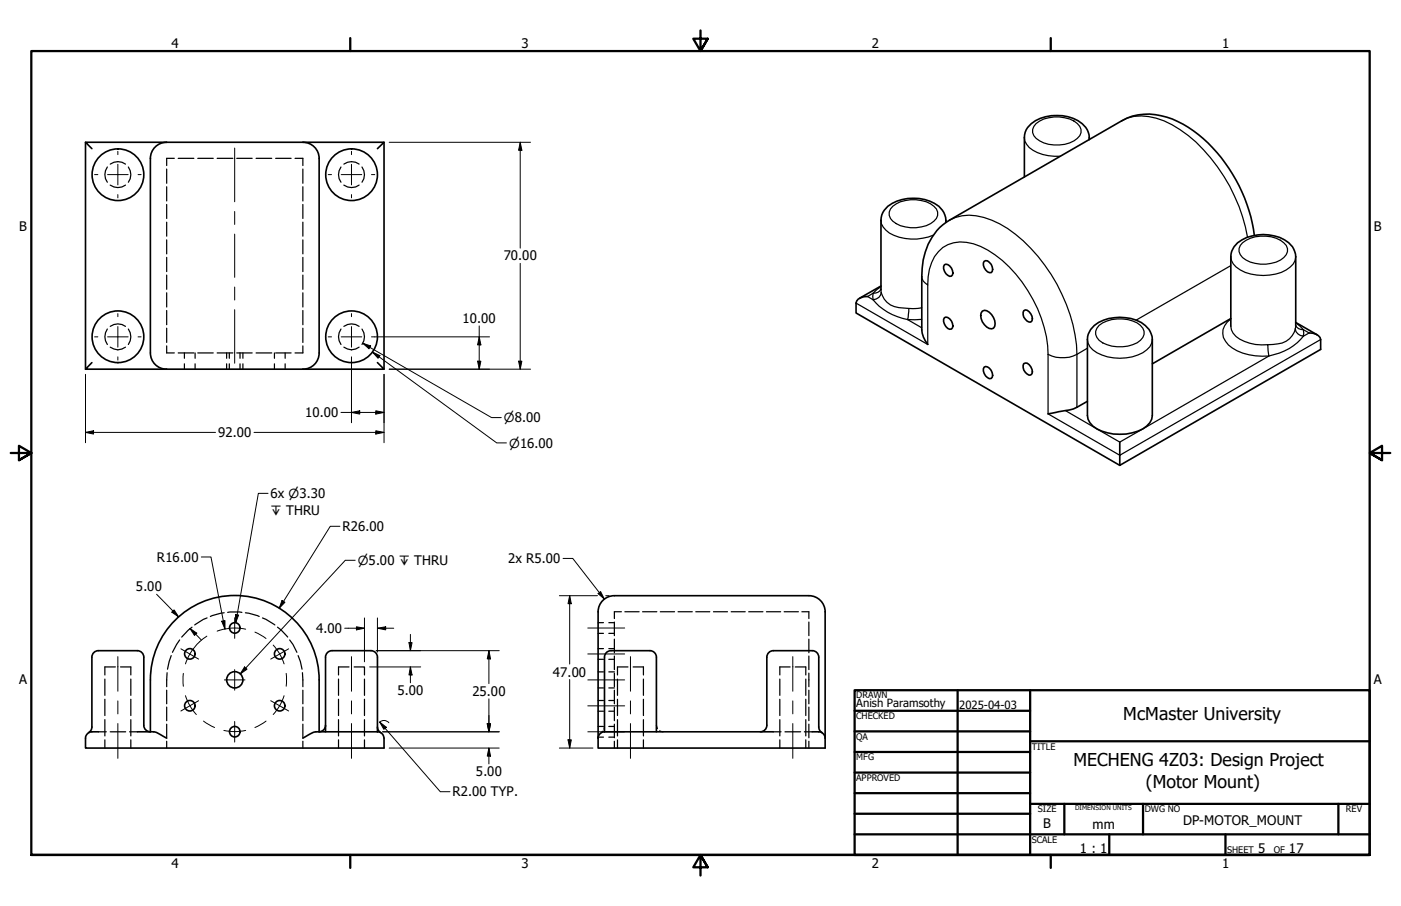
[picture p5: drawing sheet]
<svg xmlns="http://www.w3.org/2000/svg" width="432mm" height="279mm" viewBox="0 0 432 279" stroke-linecap="round" stroke-linejoin="round" font-family="sans-serif">
<!-- layer: Hidden (ANSI) -->
<g fill="none" stroke="#000" stroke-width=".38">
<path d="M33.1 51.5a4 4 0 0 0 0 4.7M34 50.6a4 4 0 0 1 4.7 0M34 57.1a4 4 0 0 0 4.7 0M39.6 51.5a4 4 0 0 1 0 4.7M51.4 52.1v4.4M51.4 57.6v4.4M53.7 48.8h-2.3v2.3M54.9 48.8h4.9M61 48.8h4.7M66.9 48.8h4.9M73 48.8h4.7M78.9 48.8h4.9"/>
<path d="M85 48.8h4.7M90.9 48.8h2.4v2.3M93.3 52.1v4.4M93.3 57.6v4.4M105.1 51.5a4 4 0 0 0 0 4.7M106 50.6a4 4 0 0 1 4.7 0M106 57.1a4 4 0 0 0 4.7 0M111.6 51.5a4 4 0 0 1 0 4.7M51.4 63.1v4.3M51.4 68.5v4.3M51.4 74v4.3M51.4 79.4v4.4"/>
<path d="M93.3 63.1v4.3M93.3 68.5v4.3M93.3 74v4.3M93.3 79.4v4.4M51.4 84.8v4.4M51.4 90.3v4.4M51.4 95.8v4.3M93.3 84.8v4.4M93.3 90.3v4.4M93.3 95.8v4.3M33.1 101.5a4.1 4.1 0 0 0 0 4.7M34 107.1a3.8 3.8 0 0 0 4.7 0"/>
<path d="M34 100.6a4 4 0 0 1 4.7 0M39.6 101.5a4.1 4.1 0 0 1 0 4.7M51.4 101.2v4.4M51.4 106.7v2.1h2.3M54.9 108.8h4.9M56.8 108.8v1.7M56.8 112.2v1.7M60.1 108.8v1.7M60.1 112.2v1.7M61 108.8h4.7M66.9 108.8h4.9M69.8 108.8v1.7"/>
<path d="M69.8 112.2v1.7M70.7 108.8v1.7M70.7 112.2v1.7M73 108.8h4.7M74 108.8v1.7M74 112.2v1.7M74.9 108.8v1.7M74.9 112.2v1.7M78.9 108.8h4.9M84.6 108.8v1.7M84.6 112.2v1.7M85 108.8h4.7"/>
<path d="M87.9 108.8v1.7M87.9 112.2v1.7M93.3 101.2v4.4M93.3 106.7v2.1h-2.4M105.1 101.5a4.1 4.1 0 0 0 0 4.7M106 107.1a3.8 3.8 0 0 0 4.7 0M106 100.6a4 4 0 0 1 4.7 0M111.6 101.5a4.1 4.1 0 0 1 0 4.7M55.4 197.4l-2.3 3.8M59.2 193.4l-3.2 3.1M63.8 190.6l-1.1 .4-2.7 1.7M69.1 189l-4.3 1.1"/>
<path d="M70.2 188.8h4.3M75.6 189l4.3 1.1M80.9 190.6l3.8 2.1M85.5 193.4l1.2 .9 1.9 2.2M89.3 197.4l1 1.4 1.2 2.4M184.3 195.3h1.7M184.3 192h1.7M187.6 195.3h1.8M187.6 192h1.8M189.4 191.8v4.2M189.4 197.1v4.2M191.5 188.7h-2.1v2.1"/>
<path d="M192.6 188.7h4.4M198.1 188.7h4.3M203.5 188.7h4.4M209 188.7h4.4M214.4 188.7h4.4M219.9 188.7h4.3M225.4 188.7h4.3M230.8 188.7h4.3M236.2 188.7h4.4M241.7 188.7h4.4M247.1 188.7h2.2v2.1M249.3 191.8v4.2"/>
<path d="M249.3 197.1v4.2M32.3 209.4v5M32.3 215.6v5.1M35.6 205.7h-3.3v2.5M37.1 205.7h3.2v2.5M40.3 209.4v5M40.3 215.6v5.1M51.4 212.9v4.1M51.4 218.1v4.1M51.5 207.5l-.1 4.3M52.8 202.2l-1.2 4.2M91.9 202.2l.7 1.8 .5 2.4"/>
<path d="M93.2 207.5l.1 4.3M93.3 212.9v4.1M93.3 218.1v4.1M104.3 209.4v5M104.3 215.6v5.1M107.6 205.7h-3.3v2.5M109.2 205.7h3.1v2.5M112.3 209.4v5M112.3 215.6v5.1M184.3 219.3h1.7M184.3 216h1.7M184.3 203.3h1.7"/>
<path d="M184.3 200h1.7M184.3 207.2h1.7M184.3 212.2h1.7M187.6 219.3h1.8M187.6 216h1.8M187.6 203.3h1.8M187.6 200h1.8M187.6 207.2h1.8M187.6 212.2h1.8M189.4 202.3v4.2M189.4 207.6v4.2M189.4 212.9v4.1"/>
<path d="M189.4 218.1v4.1M190.3 209.4v5M190.3 215.6v5.1M193.5 205.7h-3.2v2.5M195.1 205.7h3.2v2.5M198.3 209.4v5M198.3 215.6v5.1M240.3 209.4v5M240.3 215.6v5.1M243.5 205.7h-3.2v2.5M245.1 205.7h3.2v2.5M248.3 209.4v5"/>
<path d="M248.3 215.6v5.1M249.3 202.3v4.2M249.3 207.6v4.2M249.3 212.9v4.1M249.3 218.1v4.1M30.4 225.7h2.4M32.3 221.9v5M32.3 228.2v2.5M34 225.7h4.7M39.9 225.7h2.5M40.3 221.9v5M40.3 228.2v2.5"/>
<path d="M51.4 223.3v4.2M51.4 228.6v2.1M93.3 223.3v4.2M93.3 228.6v2.1M104.3 221.9v5M104.3 228.2v2.5M112.3 221.9v5M112.3 228.2v2.5M184.3 227.3h1.7M184.3 224h1.7M185.9 225.5l-.5 .4M186.3 224.2l-.1 .7"/>
<path d="M187.6 227.3h1.8M187.6 224h1.8M189.4 223.3v4.2M189.4 228.6v2.1M190.3 221.9v5M190.3 228.2v2.5M198.3 221.9v5M198.3 228.2v2.5M202.3 223.6l.3 1.1M203.3 225.4l1 .3M238.3 225.7h2.4M240.3 221.9v5"/>
<path d="M240.3 228.2v2.5M241.9 225.7h4.9M247.9 225.7h2.4M248.3 221.9v5M248.3 228.2v2.5M249.3 223.3v4.2M249.3 228.6v2.1"/>
</g>
<!-- layer: Visible (ANSI) -->
<g fill="none" stroke="#000" stroke-width=".51">
<path d="M26.4 43.9v70M28.3 45.8l-1.9-1.9h92l-2.1 1.9M51.3 43.9a5 5 0 0 0-4.9 5v59.9a5 5 0 0 0 4.9 5.1M93.4 43.9a5 5 0 0 1 5 5v59.9a5 5 0 0 1-5 5.1M118.4 43.9v70M335.7 43.1a6.5 6.5 0 0 0-4.9-6.6 13.5 13.5 0 0 0-13 1.7 5.4 5.4 0 0 0-2.1 4.2v12.1M291.5 68.6a6.5 6.5 0 0 0-4.9-6.6 13.8 13.8 0 0 0-13 1.6 5.6 5.6 0 0 0-2.1 4.3v21.5M386.6 72.6a48.3 48.3 0 0 0-20.4-33.4 21.7 21.7 0 0 0-17.2-3.4l-3.3 1.5-53 30.6a17 17 0 0 0-8.2 12.2l-.4 5.2v16.4a8.2 8.2 0 0 0 1.8 4.5M267.4 91.4a3.3 3.3 0 0 0-3.6 2.1v3l81.3 47M271.5 88.2l-6.6 3.8M291.1 81.7a1.86 1.86 0 0 1 2.5 1.7l.1 .8-.5 1a2.45 2.45 0 0 1-2.1-3.5zM291.1 98a1.86 1.86 0 0 1 2.5 1.8l.1 .7-.5 1a2.45 2.45 0 0 1-2.1-3.5z"/>
<path d="M302.8 95.9a2.21 2.21 0 0 1 2.8 1.1 3.6 3.6 0 0 1 .6 4.2 2.29 2.29 0 0 1-2.8-1.1 3.5 3.5 0 0 1-.6-4.2zM303.3 80.6a1.53 1.53 0 0 1 2.2 .9 1.98 1.98 0 0 1 0 2.6 2.51 2.51 0 0 1-2.2-3.5zM315.5 95.8a1.5 1.5 0 0 1 2.2 1 1.8 1.8 0 0 1 0 2.5 2.58 2.58 0 0 1-2.2-3.5zM379.3 98.2l-24.1 14M399.4 99.4l6.6 3.9M28.3 111.8l-1.9 2.1h92l-2.1-2.1M303.3 113.2a1.86 1.86 0 0 1 2.5 1.8l.1 .8-.4 .9a2.45 2.45 0 0 1-2.2-3.5zM315.5 112.1a1.5 1.5 0 0 1 2.2 1 1.77 1.77 0 0 1 0 2.5 2.52 2.52 0 0 1-2.2-3.5zM337.2 100.4a13.5 13.5 0 0 1 15.8 0 6 6 0 0 1 2.2 4.3v23.4a6.8 6.8 0 0 1-6.2 5.4 14.7 14.7 0 0 1-12.2-2.1l-1.5-2.1-.1-1.2v-23.4a5.5 5.5 0 0 1 2-4.3zM379.3 100.6v-21.4a6.6 6.6 0 0 1 5-6 13.8 13.8 0 0 1 12.9 1.7 6 6 0 0 1 2.2 4.3v21.4M403.5 102.7a3.3 3.3 0 0 1 3.5 2v3.1l-61.9 35.7v-7.2M335.2 123.8a15.4 15.4 0 0 1-8.4 3.1l-3.8 .7"/>
<path d="M184.3 188.7v38.9M189.3 183.7a5 5 0 0 0-5 5M189.4 183.7h59.9M249.3 183.7a5 5 0 0 1 5 5M254.3 188.7v38.9M28.3 202.7v21.5l-.2 .8-.8 .9M42.3 200.7a2 2 0 0 1 2 2M42.4 200.7h-12.1a2 2 0 0 0-2 2M44.3 202.7v21a2 2 0 0 0 2 2M100.3 202.7v23M100.3 202.7a2 2 0 0 1 2-2h12.1a2 2 0 0 1 1.9 2M116.3 202.7v23"/>
<path d="M186.3 202.7v23M186.3 202.7a2 2 0 0 1 2-2h12a2 2 0 0 1 2 2M202.3 202.7v23M236.3 202.7a2 2 0 0 1 2-2h12a2 2 0 0 1 2 2M236.3 202.7v21a2 2 0 0 1-2 2M252.3 202.7v21.5l.4 1.2 .6 .5M30.4 225.7h-2.1a2 2 0 0 0-1.9 1.9v3.1h92v-3.1a2 2 0 0 0-2.1-1.9M42.4 225.7h5.4l3.6 1.9M46.4 225.7v-16.1a26 26 0 0 1 26-26 26 26 0 0 1 26 26v16.1M100.3 223.7a2 2 0 0 1-2 2M116.3 224.2l.4 1.2 .6 .5M116.3 225.7h-19l-.8 .2-3.2 1.7"/>
<path d="M184.3 227.6v3.1h70v-3.1M186.3 225.7a2 2 0 0 0-2 1.9M186.3 225.7h52M250.3 225.7h2a2 2 0 0 1 2 1.9"/>
<circle cx="36.4" cy="53.9" r="8"/>
<circle cx="108.4" cy="53.9" r="8"/>
<circle cx="36.4" cy="103.9" r="8"/>
<circle cx="108.4" cy="103.9" r="8"/>
<circle cx="72.4" cy="193.6" r="1.62"/>
<circle cx="58.5" cy="217.6" r="1.62"/>
<circle cx="58.5" cy="201.6" r="1.62"/>
<circle cx="72.4" cy="209.6" r="2.51"/>
<circle cx="86.2" cy="217.6" r="1.62"/>
<circle cx="86.2" cy="201.6" r="1.62"/>
<circle cx="72.4" cy="225.6" r="1.62"/>
</g>
<!-- layer: Visible Narrow (ANSI) -->
<g fill="none" stroke="#000" stroke-width=".38">
<path d="M319.3 38.1a10.8 10.8 0 0 1 12.7 0 2.81 2.81 0 0 1 0 4.6 10.8 10.8 0 0 1-12.7 0 2.89 2.89 0 0 1 0-4.6zM345.7 37.3a14.7 14.7 0 0 1 13.1 0 42.3 42.3 0 0 1 18.4 17.1 51.3 51.3 0 0 1 7.3 18.8M315.7 42.4a5.5 5.5 0 0 0 4 4.7 16.1 16.1 0 0 0 7.1 1.1M335.7 42.4v.7M271.5 67.9a5.5 5.5 0 0 0 4 4.7 16 16 0 0 0 12.2-.1M275.1 63.6a10.8 10.8 0 0 1 12.7 0 2.79 2.79 0 0 1 0 4.6 10.8 10.8 0 0 1-12.7 0 2.89 2.89 0 0 1 0-4.6zM291.5 67.9v.7M292.7 67.9a14.4 14.4 0 0 1 12.9 0 42.2 42.2 0 0 1 18.4 16.7 48.8 48.8 0 0 1 7.9 24.7M379.3 79.2a4.9 4.9 0 0 0 3 4 15.5 15.5 0 0 0 14.1 0 4.9 4.9 0 0 0 3-4M383 74.9a10.8 10.8 0 0 1 12.7 0 2.79 2.79 0 0 1 0 4.5 10.8 10.8 0 0 1-12.7 0 2.9 2.9 0 0 1 0-4.5zM271.5 88.4l-2.4 2-1.7 1 1.7 1.1a2.52 2.52 0 0 0 2.5-2.3M271.5 89.2a2.36 2.36 0 0 1-2.4 1.2v2.1a17.7 17.7 0 0 0 10.6 6.1l4.4 2.5"/>
<path d="M271.5 89.4l.1 .8M271.6 90.2a6.5 6.5 0 0 0 6.9 4.8l2.9 .2 2.7-.3M280.1 95.1l-.4 3.5 4.4-.1M284.1 85.3a3 3 0 0 0 1.8 2.6 13.9 13.9 0 0 1 4.7-11.6 11.6 11.6 0 0 1 11.7-.3 39.4 39.4 0 0 1 19.5 25l.7 2.8 .5 5.5M285.9 87.9v18.3l-22.1-12.7M379.3 98.3a5.1 5.1 0 0 0 .5 9 18.1 18.1 0 0 0 11.3 2.5l-.3-3.5a13.8 13.8 0 0 1-9.9-2.5l-.9-1.1-.5-1-.2-1.1M379.3 81.9l-29.2 16.8M399.4 99.6l2.3 2.1v2a2.65 2.65 0 0 1-2.5-2.3M323 109.3a10 10 0 0 0 8.9 0M331.9 109.3v16.3M335.2 104.7a4.9 4.9 0 0 0 2.9 4.1 14.9 14.9 0 0 0 15.3-.9l1-1 .6-1.1 .2-1.1M335.2 107.4l-3.3 1.9"/>
<path d="M338.8 100.3a11.1 11.1 0 0 1 12.7 0 2.86 2.86 0 0 1 0 4.7 11.1 11.1 0 0 1-12.7 0 2.96 2.96 0 0 1 0-4.7zM399.2 101.4a6 6 0 0 1-5.4 4.6l-3 .3M399.4 100.4a2.35 2.35 0 0 0 2.3 1.3l1.8 1-1.8 1a17.2 17.2 0 0 1-10.6 6.1l-46 26.5-16.7-9.7M399.4 100.6l-.2 .8M407 104.7l-61.9 35.7-22.1-12.8v-18.3"/>
</g>
<!-- layer: Border (ANSI) -->
<g fill="none" stroke="#000" stroke-width=".7">
<path d="M107.9 11.7v4M215.9 9.4v6.3l-2.2-3.8h4.4l-2.2 3.8 2.2-3.8M323.8 11.7v4M3.3 139.7h6.4l-3.9-2.2v4.4l3.9-2.2-3.9 2.2M428.5 139.7h-6.4l3.9-2.2v4.4l-3.9-2.2 3.9 2.2M263.4 212.9h158.7v50.8h-158.7zM263.4 219.2h54.1M295.1 212.9v50.8M317.5 212.9v50.8M263.4 225.6h54.1M263.4 231.9h54.1M263.4 238.3h54.1"/>
<path d="M317.5 228.6h104.6M263.4 244.6h54.1M263.4 251h54.1M263.4 257.3h158.7M317.5 247.9h104.6M328 247.9v9.4M341.9 257.3v6.4M352.3 247.9v9.4M377.7 257.3v6.4M412.5 247.9v9.4M9.7 263.7v-248h412.4v248h-412.4h412.4M107.9 263.7v4"/>
<path d="M218.1 267.5l-2.2-3.8 2.2 3.8h-4.4l2.2-3.8v6.3M323.8 263.7v4"/>
</g>
<!-- layer: Dimension (ANSI) -->
<g fill="none" stroke="#000" stroke-width=".31">
<path d="M120 43.9h43.5M160.3 43.9l.5 2.5h-1zM160.3 43.9v32.6M160.3 81.2v32.7M26.4 115.4v21.1M108.3 111.1v19.3M111.8 105.9l2.4 .8-.5 .9zM111.8 105.9l39.7 22.9h3M114.8 108.6l2.3 1.1-.6 .8zM114.8 108.6l38.3 28h3M115.5 103.9h35.4M118.4 115.4v21.1"/>
<path d="M120 113.9h43.5M147.2 111.4h1l-.5 2.5zM147.7 103.9l.5 2.5h-1zM147.7 100.5v13.4M159.8 111.4h1l-.5 2.5zM26.4 133.3l2.4-.5v1.1zM26.4 133.3h40M78.3 133.3h40.1M105.1 127.2h13.3M108.3 127.2l2.6-.5v1zM115.8 132.8l2.6 .5-2.6 .6zM115.8 126.7l2.6 .5-2.6 .5z"/>
<path d="M82.6 152.1h-3l-7 39.9M62 171.8h3l4.3 22.2M104.8 162.3h-3l-15.8 25.3M109.5 172.8h-3.1l-32.4 35M173.5 172.2h3l9.7 12.5M48.3 183.3l6.8 6.9M53.7 188.1l1.4 2.1-2.1-1.4zM58.5 193.8l2.1 1.5-.7 .7zM58.5 193.8l3.5 3.6M68.3 191.6l1-.2v2.6zM72.6 189.5l.9 .2-.9 2.3zM86.9 185.2l.9 .5-1.8 1.9z"/>
<path d="M106.2 193.7h6.1M109.9 193.3l2.4 .4-2.4 .5zM112.3 190.6v13.5M116.3 193.7l2.6-.4v.9zM116.3 193.7h5M116.3 190.6v10.5M126 198.2h1l-.5 2.5zM126.5 195.6v5.1M172.4 183.7h11.7M175.6 183.7l.5 2.5h-1zM175.6 183.7v21.1M184.3 183.1l.8-.7 1.1 2.3z"/>
<path d="M186.7 183.7h1M75.4 205.7l.7 .7-2.1 1.4zM113.9 205.7h15.8M116 200.7h37.9M126.5 205.7l.5 2.5h-1zM126.5 205.7v4.9M150.7 200.7l.5 2.5h-1zM150.7 200.7v10.1M150.7 215.5v10.2M175.6 209.5v21.2M116.9 222.8a2 2 0 0 1 3 .1M117 222.7l2.1 1.6-.8 .6z"/>
<path d="M117 222.7l18.7 21.5h3M117.9 225.7h36M120 230.7h33.9M150.2 223.2h1l-.5 2.5zM150.7 230.7l.5 2.5h-1zM150.7 230.7v4.9M172.4 230.7h10.4M175.1 228.2h1l-.5 2.5z"/>
</g>
<g fill="#000">
<path d="M160.3 43.9l.5 2.5h-1zM111.8 105.9l2.4 .8-.5 .9zM114.8 108.6l2.3 1.1-.6 .8zM147.2 111.4h1l-.5 2.5zM147.7 103.9l.5 2.5h-1zM159.8 111.4h1l-.5 2.5zM26.4 133.3l2.4-.5v1.1zM108.3 127.2l2.6-.5v1zM115.8 132.8l2.6 .5-2.6 .6zM115.8 126.7l2.6 .5-2.6 .5zM53.7 188.1l1.4 2.1-2.1-1.4zM58.5 193.8l2.1 1.5-.7 .7z"/>
<path d="M68.3 191.6l1-.2v2.6zM72.6 189.5l.9 .2-.9 2.3zM86.9 185.2l.9 .5-1.8 1.9zM109.9 193.3l2.4 .4-2.4 .5zM116.3 193.7l2.6-.4v.9zM126 198.2h1l-.5 2.5zM175.6 183.7l.5 2.5h-1zM184.3 183.1l.8-.7 1.1 2.3zM75.4 205.7l.7 .7-2.1 1.4zM126.5 205.7l.5 2.5h-1zM150.7 200.7l.5 2.5h-1zM117 222.7l2.1 1.6-.8 .6z"/>
<path d="M150.2 223.2h1l-.5 2.5zM150.7 230.7l.5 2.5h-1zM175.1 228.2h1l-.5 2.5z"/>
</g>
<!-- layer: Center Mark (ANSI) -->
<g fill="none" stroke="#000" stroke-width=".31">
<path d="M29.1 53.8h1.1M33.1 53.8h6.4M36.3 46.7v1M36.3 50.7v6.3M42.5 53.8h1M101.2 53.8h1M105.2 53.8h6.3M108.3 46.7v1M108.3 50.7v6.3M114.5 53.8h1M36.3 60v1M108.3 60v1"/>
<path d="M36.3 96.7v1M108.3 96.7v1M29.1 103.9h1.1M33.1 103.9h6.4M36.3 100.7v6.4M36.3 110v1.1M42.5 103.9h1M101.2 103.9h1M105.2 103.9h6.3M108.3 100.7v6.4M108.3 110v1.1M114.5 103.9h1"/>
<path d="M72.3 190.5v6.3M55.8 200.1l5.4 3.2M61.2 216.1l-5.4 3.2M69.2 209.7h6.3M72.3 206.5v6.4M83.4 216.1l5.6 3.2M89 200.1l-5.6 3.2M72.3 222.5v6.4"/>
</g>
<!-- layer: Centerline (ANSI) -->
<g fill="none" stroke="#000" stroke-width=".31">
<path d="M72.3 45.7v16.5M72.3 65.2v4M72.3 72.2v13.3M72.3 88.5v4M72.3 95.5v16.5M63.8 196.2a16 16 0 0 0-6.6 8.5M75.7 194a16 16 0 0 0-8.8 .6M78.6 194.9l3.4 2M84.2 198.9l2 2.8 1.4 3M181.2 193.7h11.3M36.3 202.5v10.7M36.3 216.2v4"/>
<path d="M56.5 207.7v3.9M57.2 214.5l1.3 3.1 2 2.8M87.6 214.5l-1.4 3.1-2 2.8M88.2 207.7v3.9M108.3 202.5v10.7M108.3 216.2v4M181.2 201.7h11.3M181.2 209.7h11.3M181.2 217.7h11.3M194.3 202.5v10.7M194.3 216.2v4M244.3 202.5v10.7"/>
<path d="M244.3 216.2v4M36.3 223.1v10.8M62.7 222.4l3.5 2M69 225.3l3.4 .3 3.3-.3M82 222.4l-3.4 2M108.3 223.1v10.8M181.2 225.7h11.3M194.3 223.1v10.8M244.3 223.1v10.8"/>
</g>
<g font-size="5.5">
<text x="346.2" y="221.9">McMaster University</text>
<text x="330.8" y="236.3">MECHENG 4Z03: Design Project</text>
<text x="353.2" y="242.9">(Motor Mount)</text>
</g>
<g font-size="4.1">
<text x="52.8" y="14.7">4</text>
<text x="160.8" y="14.7">3</text>
<text x="268.7" y="14.7">2</text>
<text x="376.7" y="14.7">1</text>
<text x="5.9" y="71.4">B</text>
<text x="423.4" y="71.4">B</text>
<text x="155.3" y="80.3">70.00</text>
<text x="142.6" y="99.7">10.00</text>
<text x="94" y="128.7">10.00</text>
<text x="67.2" y="134.8">92.00</text>
<text x="83.4" y="153.6">6x ⌀3.30</text>
<text x="105.5" y="163.8">R26.00</text>
<text x="48.4" y="173.3">R16.00</text>
<text x="156.6" y="173.7">2x R5.00</text>
<text x="41.9" y="182.4">5.00</text>
<text x="97.5" y="195.3">4.00</text>
<text x="170.4" y="208.7">47.00</text>
<text x="5.9" y="211.1">A</text>
<text x="122.5" y="214.4">5.00</text>
<text x="145.6" y="214.7">25.00</text>
<text x="423.4" y="211.1">A</text>
<text x="146.7" y="239.4">5.00</text>
<text x="139.5" y="245.6">R2.00 TYP.</text>
<text x="321.6" y="255.4">B</text>
<text x="336.7" y="255.5">mm</text>
<text x="364.6" y="254.5">DP-MOTOR_MOUNT</text>
<text x="332.8" y="263.1">1 : 1</text>
<text x="387.7" y="263.1">5</text>
<text x="397.3" y="263.1">17</text>
<text x="52.8" y="267.7">4</text>
<text x="160.8" y="267.7">3</text>
<text x="268.7" y="267.7">2</text>
<text x="376.7" y="267.7">1</text>
</g>
<g font-size="3.9">
<text x="155.3" y="130.2">⌀8.00</text>
<text x="156.9" y="138">⌀16.00</text>
<text x="83.4" y="158.9">↧ THRU</text>
<text x="110.2" y="174.2">⌀5.00 ↧ THRU</text>
</g>
<g font-size="3.5">
<text x="263.9" y="218">Anish Paramsothy</text>
<text x="295.7" y="218.6">2025-04-03</text>
</g>
<g font-size="2.8">
<text x="263.9" y="215.4">DRAWN</text>
<text x="263.9" y="221.8">CHECKED</text>
<text x="263.9" y="228.2">QA</text>
<text x="318" y="231.1">TITLE</text>
<text x="263.9" y="234.5">MFG</text>
<text x="263.9" y="240.9">APPROVED</text>
<text x="319.9" y="250.5">SIZE</text>
<text x="352.8" y="250.5">DWG NO</text>
<text x="414.8" y="250.4">REV</text>
<text x="318" y="259.9">SCALE</text>
<text x="378.2" y="263.1">SHEET</text>
<text x="392.6" y="263.1">OF</text>
</g>
<text font-size="2" x="331.3" y="249.9">DIMENSION UNITS</text>
</svg>
